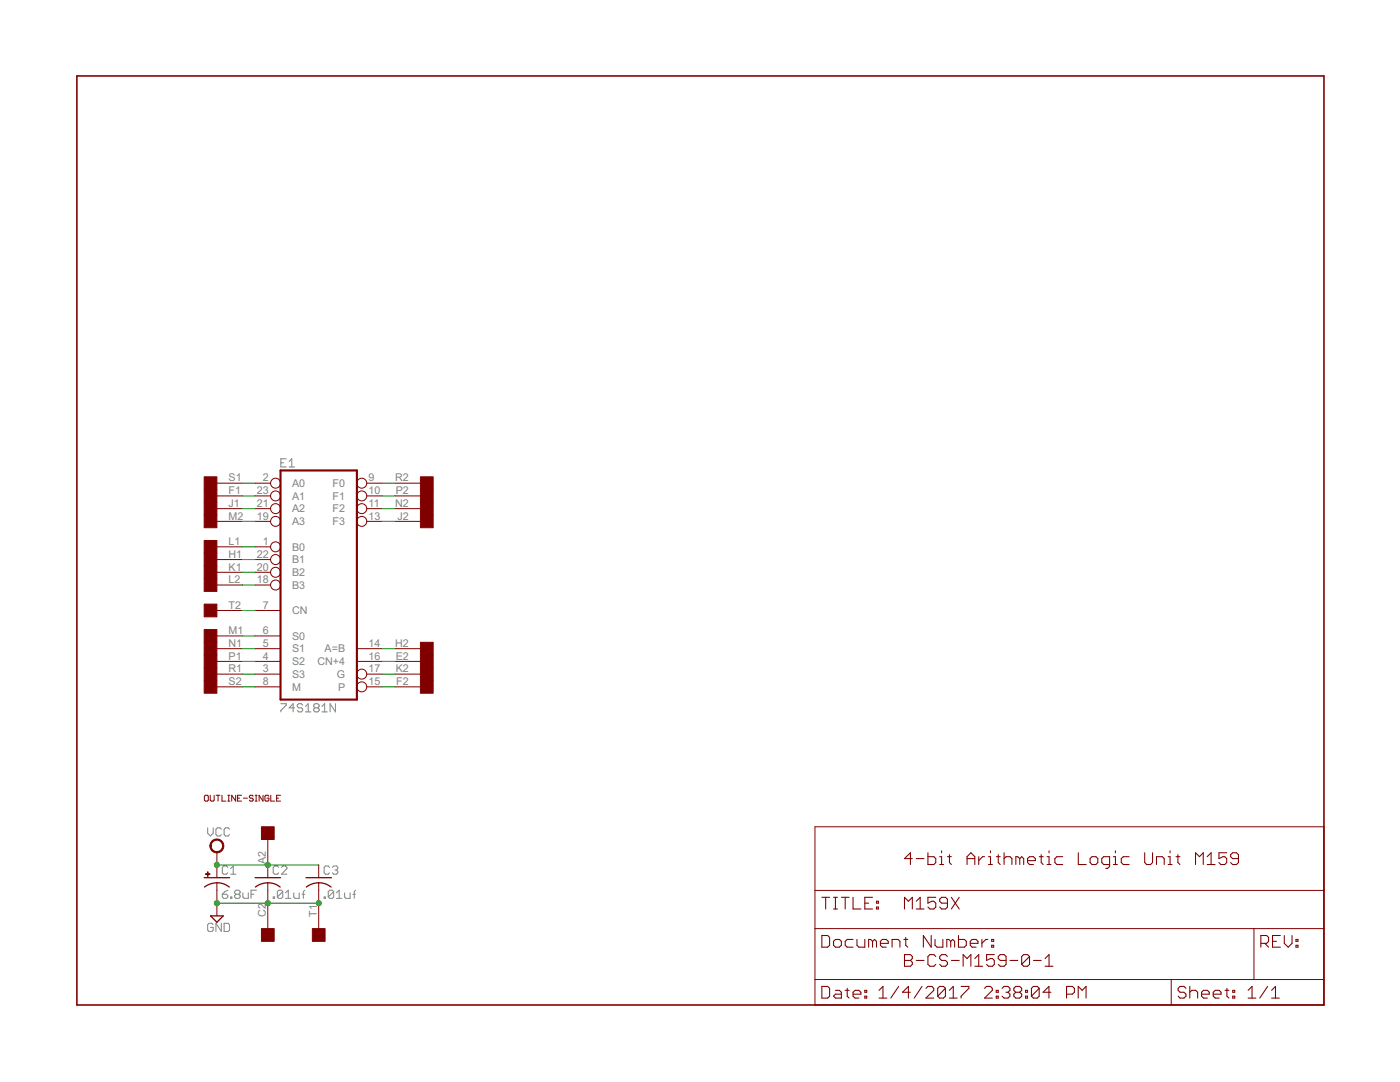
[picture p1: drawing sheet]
<svg xmlns="http://www.w3.org/2000/svg" width="279mm" height="216mm" viewBox="0 0 279 216" stroke-linecap="round" stroke-linejoin="round" font-family="sans-serif">
<g fill="none" stroke="#808080" stroke-width=".2">
<path d="M56 92.4h.6M57.1 91.5h-1.1v1.7h1.1M57.7 93.2h1.1M57.7 92.1l.5-.6v1.7M56 140.4h1.1v.3l-1.1 1.1v.2M58.8 141.2h-1.1l.8-.8v1.6M60.4 140.7l-.3-.3h-.5l-.3 .3v.3l.3 .2h.5l.3 .3v.3l-.3 .2h-.5l-.3-.2M61 142h1M61 141l.5-.6v1.6M62.9 141.2l-.3-.2v-.3l.3-.3h.5l.3 .3v.3l-.3 .2M62.9 141.2h.5M62.9 141.2l-.3 .3v.3l.3 .2h.5l.3-.2v-.3l-.3-.3"/>
<path d="M64.2 142h1.1M64.2 141l.6-.6v1.6M67 140.4v1.6l-1.1-1.6v1.6M41.4 165.2v1.1l.6 .5 .5-.5v-1.1M44.2 165.5l-.3-.3h-.5l-.3 .3v1l.3 .3h.5l.3-.3M44.4 178.4h.8l.3 .3v.3l-.3 .3h-.6l-.2-.3zM45.5 177.6l-.6 .3-.5 .5M45.5 173.1l-.3-.3h-.6l-.2 .3v1.1l.2 .2h.6l.3-.2M45.8 165.5l-.3-.3h-.5l-.3 .3v1l.3 .3h.5l.3-.3M46 179h.3v.3h-.3zM46 174.4h1.1M46 173.3l.5-.5v1.6"/>
<path d="M47.1 178.4l-.3 .3v.3l.3 .3h.5l.3-.3v-.3l-.3-.3M47.1 178.4l-.3-.2v-.3l.3-.3h.5l.3 .3v.3l-.3 .2M47.1 178.4h.5M48.5 178.2v.8l.2 .3h.9v-1.1M50.1 178.4h.6M51.2 177.6h-1.1v1.7M54.5 179h.3v.3h-.3zM55.6 173.1l-.2-.3h-.6l-.3 .3v1.1l.3 .2h.6l.2-.2M56.2 173.1l.2-.3h.6l.3 .3v.2l-1.1 1.1h1.1M56.4 177.9v1.1l-.2 .3h-.6l-.2-.3M56.4 177.9l-.2-.3h-.6l-.2 .3v1.1M56.4 177.9l-1 1.1"/>
<path d="M57 179.3h1.1M57 178.2l.5-.6v1.7M58.6 178.2v.8l.3 .3h.8v-1.1M60.3 178.4h.5M60.8 177.6l-.3 .3v1.4M64.7 179h.3v.3h-.3zM65.8 173.1l-.3-.3h-.5l-.3 .3v1.1l.3 .2h.5l.3-.2M66.3 173.1l.3-.3h.5l.3 .3v.2l-.3 .3M66.6 177.9v1.1l-.3 .3h-.5l-.3-.3M66.6 177.9l-.3-.3h-.5l-.3 .3v1.1M66.6 177.9l-1.1 1.1M66.9 173.6h.2"/>
<path d="M67.1 179.3h1.1M67.1 178.2l.6-.6v1.7M67.1 173.6l.3 .3v.3l-.3 .2h-.5l-.3-.2M68.8 178.2v.8l.2 .3h.9v-1.1M70.4 178.4h.6M71 177.6l-.3 .3v1.4M42.5 184.5l-.2-.3h-.6l-.3 .3v1.1l.3 .3h.6l.2-.3v-.6h-.5M44.2 184.2v1.7l-1.1-1.7v1.7M44.7 184.2h.8l.3 .3v1.1l-.3 .3h-.8z"/>
</g>
<g fill="none" stroke="#800000" stroke-width=".21">
<path d="M164 179h1.6M164.8 179v2.4M166.3 179h.8M166.7 179v2.4M167.9 179h1.6M168.7 179v2.4M170.2 179v2.4h1.6M174.1 179h-1.5v2.4h1.5M174.9 179.8h.4v.4h-.4zM182.1 171.3h-1.6l1.2-1.1v2.3M182.9 171.3h1.5M182.9 179.8l.7-.8v2.4"/>
<path d="M185.2 170.2v2.3h1.2l.4-.4v-.8l-.4-.4h-1.2M186.8 179h-1.6v1.2l.8-.4h.4l.4 .4v.8l-.4 .4h-.8l-.4-.4M187.5 172.5h.8M187.5 170.9h.4v1.6M187.9 169.8v.4M189.1 170.9h.8M189.5 170.5v1.6l.4 .4M189.9 179l1.5 2.4M191.4 179l-1.5 2.4M193 171.3h1.5M193 172.5v-1.6l.8-.7 .7 .7v1.6M195.3 170.9v1.6"/>
<path d="M196.5 170.9h-.4l-.8 .8M197.3 172.5h.8M197.3 170.9h.4v1.6M197.7 169.8v.4M198.8 170.9h.8M199.2 170.5v1.6l.4 .4M200.4 171.3l.4-.4h.8l.4 .4v1.2M200.4 170.2v2.3M203.5 171.3l-.4-.4h-.4v1.6M203.5 171.3v1.2M203.5 171.3l.4-.4 .4 .4v1.2M205.1 171.7h1.5v-.4l-.4-.4h-.7l-.4 .4v.8l.4 .4h.7"/>
<path d="M207.4 170.9h.8M207.8 170.5v1.6l.4 .4M209 170.9h.4v1.6M209 172.5h.7M209.4 169.8v.4M212.1 170.9h-1.2l-.4 .4v.8l.4 .4h1.2M215.2 170.2v2.3h1.6M217.6 171.3l.3-.4h.8l.4 .4v.8l-.4 .4h-.8l-.3-.4zM221.4 172.5h-1.1l-.4-.4v-.8l.4-.4h1.1v2l-.4 .4h-.3M222.2 172.5h.8M222.2 170.9h.4v1.6M222.6 169.8v.4"/>
<path d="M225.3 170.9h-1.1l-.4 .4v.8l.4 .4h1.1M228.5 170.2v1.9l.3 .4h.8l.4-.4v-1.9M230.8 172.5v-1.6h1.2l.3 .4v1.2M233.1 172.5h.8M233.1 170.9h.4v1.6M233.5 169.8v.4M234.7 170.9h.8M235.1 170.5v1.6l.4 .4M238.6 172.5v-2.3l.8 .7 .7-.7v2.3M240.9 172.5h1.6M240.9 170.9l.8-.7v2.3M244.8 170.2h-1.5v1.1l.8-.4h.3l.4 .4v.8l-.4 .4h-.8l-.3-.4"/>
<path d="M247.2 171.3h-1.2l-.4-.4v-.4l.4-.3h.8l.4 .3v1.6l-.4 .4h-.8l-.4-.4M164 186.7h1.2l.4 .3v1.6l-.4 .4h-1.2zM164 196.8h1.2l.4 .4v1.6l-.4 .4h-1.2zM166.3 187.8l.4-.3h.8l.4 .3v.8l-.4 .4h-.8l-.4-.4zM166.3 181.4h.8M166.7 197.6h.8l.4 .4v1.2h-1.2l-.4-.4 .4-.4h1.2M168.7 197.6h.8M169.1 197.2v1.6l.4 .4M170.2 198.4h1.6v-.4l-.4-.4h-.8l-.4 .4v.8l.4 .4h.8M170.2 187.5h-1.1l-.4 .3v.8l.4 .4h1.1M171 187.5v1.1l.4 .4h1.2v-1.5M172.6 198.8h.4v.4h-.4z"/>
<path d="M172.6 197.6h.4v.4h-.4zM172.6 180.2h.8M174.1 187.8l-.3-.3h-.4v1.5M174.1 187.8l.4-.3 .4 .3v1.2M174.1 187.8v1.2M174.9 181h.4v.4h-.4zM175.4 199.2h1.6M175.4 197.6l.8-.8v2.4M175.7 188.2h1.6v-.4l-.4-.3h-.8l-.4 .3v.8l.4 .4h.8M178 189v-1.5h1.2l.4 .3v1.2M179.3 196.8l-1.5 2.4M180.4 187.5h.8"/>
<path d="M180.5 181.4v-2.4l.8 .8 .8-.8v2.4M180.5 190.5h1.2l.4 .4v.4l-.4 .3 .4 .4v.4l-.4 .4h-1.2zM180.5 191.6h1.2M180.8 187v1.6l.4 .4M181.7 198h-1.6l1.2-1.2v2.4M182.9 191.6h1.5M182.9 181.4h1.5M184 196.8l-1.5 2.4M184.8 197.2l.4-.4h.8l.4 .4v.4l-1.6 1.6h1.6M185.8 186.7v2.3l-1.5-2.3v2.3M186.6 187.5v1.1l.4 .4h1.2v-1.5M186.8 190.9l-.4-.4h-.8l-.4 .4v1.5l.4 .4h.8l.4-.4"/>
<path d="M188.7 197.2v1.6l-.4 .4h-.8l-.4-.4M188.7 197.2l-.4-.4h-.8l-.4 .4v1.6M188.7 197.2l-1.6 1.6M189.1 190.9l-.4-.4h-.8l-.4 .4v.4l.4 .3h.8l.4 .4v.4l-.4 .4h-.8l-.4-.4M189.1 180.2h-1.2l-.4-.4v-.4l.4-.4h.8l.4 .4v1.6l-.4 .4h-.8l-.4-.4M189.5 199.2h1.5M189.5 197.6l.7-.8v2.4M189.7 187.8l-.4-.3h-.3v1.5M189.7 187.8v1.2M189.7 187.8l.4-.3 .4 .3v1.2M189.9 191.6h1.5M191.3 186.7v2.3h1.2l.3-.4v-.8l-.3-.3h-1.2"/>
<path d="M191.8 196.8h1.6v.4l-1.6 1.6v.4M192.2 192.8v-2.3l.8 .8 .8-.8v2.3M193.6 188.2h1.6v-.4l-.4-.3h-.8l-.4 .3v.8l.4 .4h.8M194.5 192.8h1.6M194.5 191.3l.8-.8v2.3M196 187.5v1.5M196.5 197.2l.4-.4h.8l.3 .4v.4l-1.5 1.6h1.5M197.1 187.5h-.4l-.7 .7M197.9 188.6h.4v.4h-.4zM197.9 187.5h.4v.3h-.4zM198.4 190.5h-1.5v1.1l.8-.3h.4l.3 .3v.8l-.3 .4h-.8l-.4-.4M198.8 197.6h.4v.4h-.4z"/>
<path d="M198.8 198.8h.4v.4h-.4zM200 197.2l.4-.4h.8l.3 .4v.4l-.3 .4M200.8 198h.4M200.8 191.6h-1.2l-.4-.3v-.4l.4-.4h.8l.4 .4v1.5l-.4 .4h-.8l-.4-.4M201.2 198l.3 .4v.4l-.3 .4h-.8l-.4-.4M201.6 191.6h1.5M202.7 198l-.4-.4v-.4l.4-.4h.8l.4 .4v.4l-.4 .4M202.7 198l-.4 .4v.4l.4 .4h.8l.4-.4v-.4l-.4-.4M202.7 198h.8M204.7 197.6h.4v.4h-.4zM204.7 198.8h.4v.4h-.4zM205.5 190.9l-.4-.4h-.8l-.4 .4v1.5"/>
<path d="M205.5 190.9v1.5l-.4 .4h-.8l-.4-.4M205.5 190.9l-1.6 1.5M206.2 191.6h1.6M207.4 197.2v1.6l-.4 .4h-.8l-.4-.4M207.4 197.2l-.4-.4h-.8l-.4 .4v1.6M207.4 197.2l-1.6 1.6M208.6 192.8h1.5M208.6 191.3l.8-.8v2.3M209.7 198h-1.5l1.1-1.2v2.4M212.9 198.4h1.1l.4-.4v-.8l-.4-.4h-1.1v2.4M215.2 199.2v-2.4l.8 .8 .7-.8v2.4M236.7 197.2l-.4-.4h-.8l-.4 .4v.4l.4 .4h.8l.4 .4v.4l-.4 .4h-.8l-.4-.4"/>
<path d="M237.4 198l.4-.4h.8l.4 .4v1.2M237.4 196.8v2.4M239.8 198.4h1.5v-.4l-.3-.4h-.8l-.4 .4v.8l.4 .4h.8M242.1 198.4h1.6v-.4l-.4-.4h-.8l-.4 .4v.8l.4 .4h.8M244.5 197.6h.8M244.9 197.2v1.6l.4 .4M246 198.8h.4v.4h-.4zM246 197.6h.4v.4h-.4zM249.1 199.2h1.5M249.1 197.6l.8-.8v2.4M251.6 188.2h1.2l.4-.4v-.8l-.4-.3h-1.2v2.3M252.4 188.2l.8 .8"/>
<path d="M253 196.8l-1.6 2.4M253.8 199.2h1.5M253.8 197.6l.8-.8v2.4M254 187.8h.7M255.5 186.7h-1.5v2.3h1.5M256.3 186.7v1.5l.8 .8 .8-.8v-1.5M258.6 188.6h.4v.4h-.4zM258.6 187.5h.4v.3h-.4z"/>
</g>
<g fill="none" stroke="#800000" stroke-width=".2">
<path d="M43.3 99h5.1M43.3 96.4h5.1M50.9 99h3.1M50.9 96.4h3.1M73.2 99h3.1M73.2 96.4h3.1M78.8 99h5.1M78.8 96.4h5.1M43.3 116.7h5.1M43.3 104h5.1M43.3 101.5h5.1M43.3 114.2h5.1"/>
<path d="M43.3 109.1h5.1M43.3 111.7h5.1M50.9 116.7h3.1M50.9 104h3.1M50.9 101.5h3.1M50.9 114.2h3.1M50.9 109.1h3.1M50.9 111.7h3.1M73.2 104h3.1M73.2 101.5h3.1M78.8 104h5.1M78.8 101.5h5.1"/>
<path d="M43.3 137.1h5.1M43.3 121.8h5.1M43.3 134.5h5.1M43.3 129.4h5.1M43.3 132h5.1M43.3 126.9h5.1M50.9 137.1h5.1M50.9 121.8h5.1M50.9 134.5h5.1M50.9 129.4h5.1M50.9 132h5.1M50.9 126.9h5.1"/>
<path d="M71.2 129.4h5.1M71.2 132h5.1M73.2 137.1h3.1M73.2 134.5h3.1M78.8 137.1h5.1M78.8 134.5h5.1M78.8 129.4h5.1M78.8 132h5.1M41 158.7h.4l.2 .2v.8l-.2 .2h-.4l-.2-.2v-.8zM42 158.7v1l.2 .2h.3l.2-.2v-1M43.1 158.7h.8M43.5 158.7v1.2"/>
<path d="M44.3 158.7v1.2h.8M45.5 158.7h.4M45.5 159.9h.4M45.7 158.7v1.2M47 158.7v1.2l-.8-1.2v1.2M47.4 159.3h.4M48.2 158.7h-.8v1.2h.8M48.6 159.3h.8M50.5 158.9l-.2-.2h-.3l-.2 .2 .2 .4h.3l.2 .2-.2 .4h-.3l-.2-.2M50.9 158.7h.4M50.9 159.9h.4M51.1 158.7v1.2"/>
<path d="M52.5 158.7v1.2l-.8-1.2v1.2M53.7 158.9l-.2-.2h-.4l-.2 .2v.8l.2 .2h.4l.2-.2v-.4h-.4M54 158.7v1.2h.8M55.2 159.3h.4M56 158.7h-.8v1.2h.8M43.3 170.1v5M43.3 176.1v6.7M53.4 167.5v7.6M53.4 176.1v9.2M63.6 172.6v2.5M63.6 176.1v9.2M162.6 165h101.6v35.5h-101.6z"/>
<path d="M162.6 177.7h101.6M162.6 185.3h101.6M162.6 195.5h101.6M233.7 195.5v5M250.3 185.3v10.2"/>
<circle cx="55" cy="96.4" r=".99"/>
<circle cx="55" cy="99" r=".99"/>
<circle cx="72.2" cy="96.4" r=".99"/>
<circle cx="72.2" cy="99" r=".99"/>
<circle cx="55" cy="116.7" r=".99"/>
<circle cx="55" cy="114.2" r=".99"/>
<circle cx="55" cy="104" r=".99"/>
<circle cx="55" cy="101.5" r=".99"/>
<circle cx="55" cy="109.1" r=".99"/>
<circle cx="55" cy="111.7" r=".99"/>
<circle cx="72.2" cy="104" r=".99"/>
<circle cx="72.2" cy="101.5" r=".99"/>
<circle cx="72.2" cy="137.1" r=".99"/>
<circle cx="72.2" cy="134.5" r=".99"/>
</g>
<g fill="#800000" stroke="#800000" stroke-width=".2">
<path d="M40.7 115.5h2.6v2.5h-2.6z"/>
<path d="M40.7 102.8h2.6v2.5h-2.6z"/>
<path d="M83.9 100.2h2.5v2.6h-2.5z"/>
<path d="M83.9 97.7h2.5v2.5h-2.5z"/>
<path d="M83.9 95.1h2.5v2.6h-2.5z"/>
<path d="M40.7 135.8h2.6v2.5h-2.6z"/>
<path d="M40.7 120.5h2.6v2.6h-2.6z"/>
<path d="M83.9 133.2h2.5v2.6h-2.5z"/>
<path d="M83.9 102.8h2.5v2.5h-2.5z"/>
<path d="M83.9 128.2h2.5v2.5h-2.5z"/>
<path d="M83.9 135.8h2.5v2.5h-2.5z"/>
<path d="M83.9 130.7h2.5v2.5h-2.5z"/>
<path d="M52.2 185.3h2.5v2.5h-2.5z"/>
<path d="M52.2 165h2.5v2.5h-2.5z"/>
<path d="M40.7 112.9h2.6v2.6h-2.6z"/>
<path d="M40.7 107.8h2.6v2.6h-2.6z"/>
<path d="M40.7 125.6h2.6v2.6h-2.6z"/>
<path d="M40.7 128.2h2.6v2.5h-2.6z"/>
<path d="M40.7 130.7h2.6v2.5h-2.6z"/>
<path d="M40.7 133.2h2.6v2.6h-2.6z"/>
<path d="M40.7 95.1h2.6v2.6h-2.6z"/>
<path d="M62.3 185.3h2.6v2.5h-2.6z"/>
<path d="M40.7 100.2h2.6v2.6h-2.6z"/>
<path d="M40.7 110.4h2.6v2.5h-2.6z"/>
<path d="M40.7 97.7h2.6v2.5h-2.6z"/>
<path d="M41 174.3h.9v.2h-.9z"/>
<path d="M41.4 174h.1v.9h-.1z"/>
</g>
<path d="M42.3 167.8a1.4 1.4 0 0 1 2.2 .3 1.4 1.4 0 0 1-.8 2 1.4 1.4 0 0 1-1.8-1.3h.2a1.14 1.14 0 0 1 1.7-1 1.14 1.14 0 0 1 .2 2 1.14 1.14 0 0 1-1.8-.7l-.1-.3h-.2z" fill-rule="evenodd" fill="#800000" stroke="#800000" stroke-width=".2"/>
<path d="M40.7 175.1h5.1M40.8 177a4 4 0 0 1 5 0M50.9 175.1h5.1M51 177a4 4 0 0 1 4.9 0M61.1 175.1h5M61.1 177a4 4 0 0 1 5 0M42 182.8h2.6l-1.3 1.2z" fill="none" stroke="#800000" stroke-width=".25"/>
<path d="M15.3 15.2h248.9v185.3h-248.9z" fill="none" stroke="#800000" stroke-width=".32"/>
<path d="M56 93.9h15.2v45.7h-15.2z" fill="none" stroke="#800000" stroke-width=".42"/>
<g fill="none" stroke="#008000" stroke-width=".2">
<path d="M48.4 99h2.5M48.4 96.4h2.5M76.3 99h2.5M76.3 96.4h2.5M48.4 109.1h2.5M48.4 111.7h2.5M48.4 114.2h2.5M48.4 101.5h2.5M48.4 104h2.5M48.4 116.7h2.5M76.3 101.5h2.5M76.3 104h2.5"/>
<path d="M48.4 137.1h2.5M48.4 121.8h2.5M48.4 126.9h2.5M48.4 129.4h2.5M48.4 132h2.5M48.4 134.5h2.5M76.3 137.1h2.5M76.3 129.4h2.5M76.3 132h2.5M76.3 134.5h2.5M43.3 172.6h20.3M43.3 180.2h20.3"/>
</g>
<g fill="#008000" stroke="#008000" stroke-width=".2">
<circle cx="53.4" cy="172.6" r=".51"/>
<circle cx="43.3" cy="172.6" r=".51"/>
<circle cx="63.6" cy="180.2" r=".51"/>
<circle cx="53.4" cy="180.2" r=".51"/>
<circle cx="43.3" cy="180.2" r=".51"/>
</g>
<g font-size="2.4" fill="#808080">
<text x="45.6" y="96.1">S1</text>
<text x="45.6" y="101.1">J1</text>
<text x="45.6" y="98.6">F1</text>
<text x="51.3" y="101.1">21</text>
<text x="51.3" y="98.6">23</text>
<text x="52.5" y="96.1">2</text>
<text x="58.3" y="97.2">A0</text>
<text x="58.3" y="99.7">A1</text>
<text x="66.4" y="97.2">F0</text>
<text x="66.4" y="99.7">F1</text>
<text x="73.6" y="96.1">9</text>
<text x="73.6" y="98.6">10</text>
<text x="73.6" y="101.1">11</text>
<text x="78.8" y="101.1">N2</text>
<text x="78.8" y="96.1">R2</text>
<text x="79" y="98.6">P2</text>
<text x="45.6" y="103.7">M2</text>
<text x="51.3" y="103.7">19</text>
<text x="58.3" y="104.8">A3</text>
<text x="58.3" y="102.3">A2</text>
<text x="66.4" y="102.3">F2</text>
<text x="66.4" y="104.8">F3</text>
<text x="73.6" y="103.7">13</text>
<text x="79.3" y="103.7">J2</text>
<text x="45.6" y="113.8">K1</text>
<text x="45.6" y="108.8">L1</text>
<text x="45.6" y="111.3">H1</text>
<text x="51.3" y="113.8">20</text>
<text x="51.3" y="111.3">22</text>
<text x="52.5" y="108.8">1</text>
<text x="58.3" y="109.9">B0</text>
<text x="58.3" y="112.4">B1</text>
<text x="45.6" y="116.4">L2</text>
<text x="51.3" y="116.4">18</text>
<text x="58.3" y="117.5">B3</text>
<text x="58.3" y="115">B2</text>
<text x="45.6" y="121.5">T2</text>
<text x="52.5" y="121.5">7</text>
<text x="58.3" y="122.6">CN</text>
<text x="45.6" y="126.5">M1</text>
<text x="45.6" y="129.1">N1</text>
<text x="45.6" y="131.6">P1</text>
<text x="52.5" y="131.6">4</text>
<text x="52.5" y="129.1">5</text>
<text x="52.5" y="126.5">6</text>
<text x="58.3" y="130.2">S1</text>
<text x="58.3" y="127.7">S0</text>
<text x="64.8" y="130.2">A=B</text>
<text x="73.6" y="129.1">14</text>
<text x="73.6" y="131.6">16</text>
<text x="78.8" y="129.1">H2</text>
<text x="79" y="131.6">E2</text>
<text x="45.6" y="136.7">S2</text>
<text x="45.6" y="134.2">R1</text>
<text x="52.5" y="134.2">3</text>
<text x="52.5" y="136.7">8</text>
<text x="58.3" y="135.3">S3</text>
<text x="58.3" y="132.7">S2</text>
<text x="58.3" y="137.8">M</text>
<text x="63.4" y="132.7">CN+4</text>
<text x="67.2" y="135.3">G</text>
<text x="67.5" y="137.8">P</text>
<text x="73.6" y="136.7">15</text>
<text x="73.6" y="134.2">17</text>
<text x="79" y="134.2">K2</text>
<text x="79.1" y="136.7">F2</text>
<text x="53.1" y="172.5" transform="rotate(-90 53.1 172.5)">A2</text>
<text x="53.1" y="183" transform="rotate(-90 53.1 183)">C2</text>
<text x="63.2" y="183" transform="rotate(-90 63.2 183)">T1</text>
</g>
</svg>
